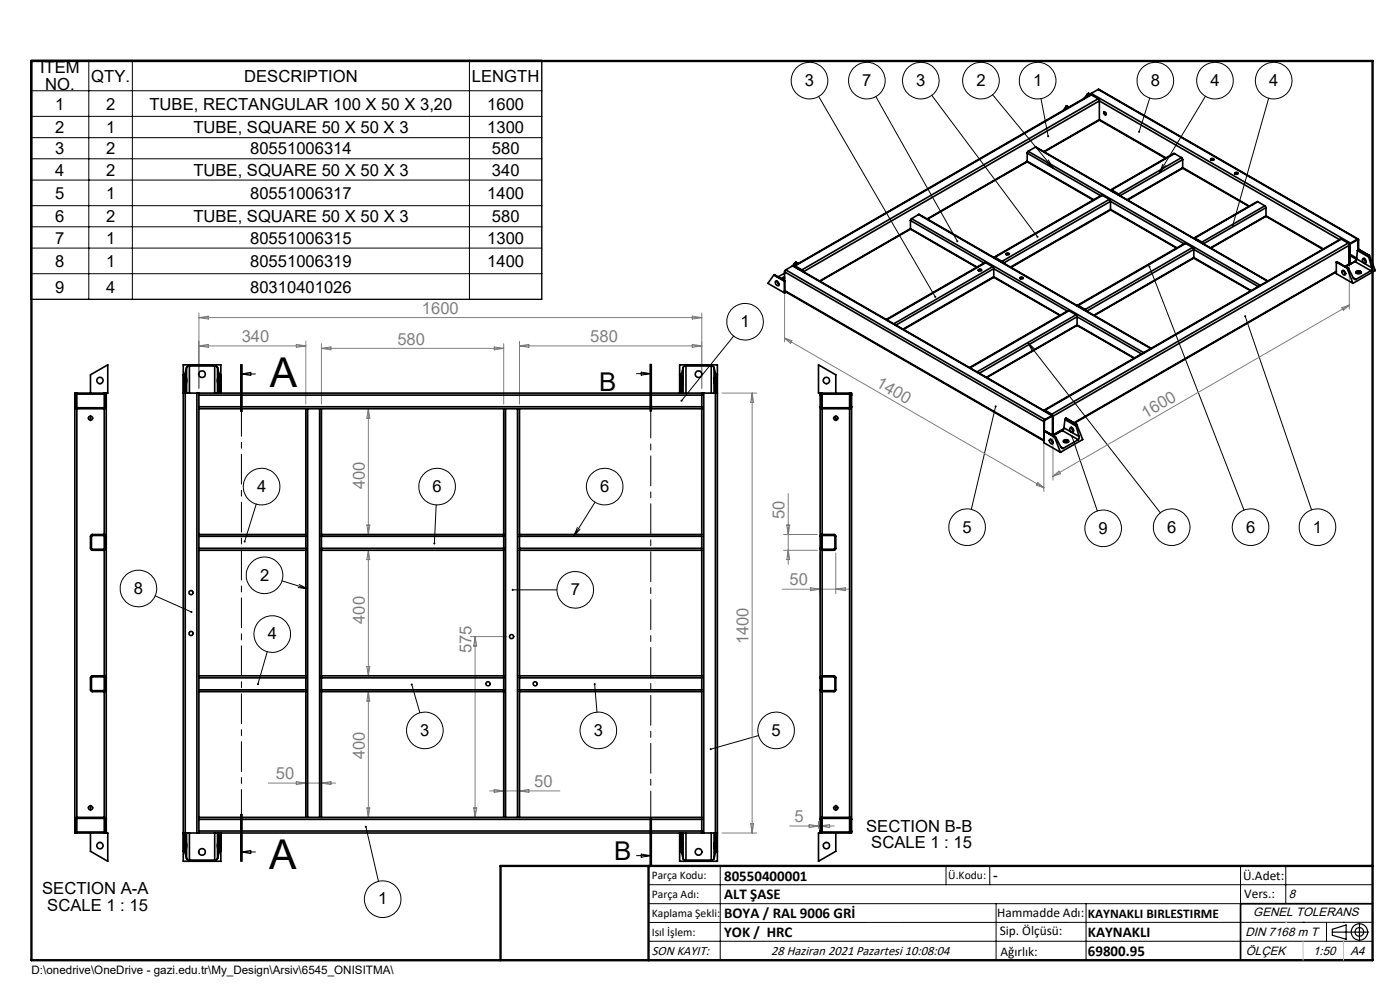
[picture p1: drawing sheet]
<svg xmlns="http://www.w3.org/2000/svg" width="297mm" height="210mm" viewBox="0 0 297 210" stroke-linecap="round" stroke-linejoin="round" font-family="sans-serif">
<g fill="none" stroke="#000" stroke-width=".21">
<path d="M6.5 12.8h108.4v50.7h-108.4zM6.5 19.3h108.4M18.8 12.8v50.7M28.1 12.8v50.7M99.6 12.8v50.7M6.5 24.7h108.4M6.5 29.2h108.4M6.5 33.7h108.4M6.5 38.2h108.4M173.7 20.5l24.7 42.5M185.8 20.5l17.3 30.7M197.7 20.2l22.4 30"/>
<path d="M210.6 20.1l12.8 15.6M220.8 20.9l1.6 8M221.9 34.3l1.5 1.4M222.4 33.9l1 1.8M243.9 20.8l-2.2 7.2M246.7 34.8l-.8 1.9M247.3 35.2l-1.4 1.5M255.7 20.4l-9.8 16.3M269.1 20.8l-7.6 27M6.5 43.6h108.4M6.5 48.1h108.4M6.5 52.6h108.4"/>
<path d="M6.5 58.1h108.4M243.8 56.6l20.1 51.6M51 77.3v10M51.2 79.3h3M51.2 79.3l2-.3v.6zM51.2 77.3v10M51.4 77.3v10M135 79.3h3M136 78.9l2 .4-2 .3zM137.9 77.2v10M138.1 77.2v10M138.2 77.2v10"/>
<path d="M155.6 71.3l-11 13.7M218.1 72.7l28.1 36.1M218.1 72.7l1.4 1.4M218.1 72.7l.9 1.8M264.2 67.1l14 41.1M19.1 88.7h.3M19.2 88.5v.4M177.2 88.7h.3M177.3 88.5v.4M211.2 86.2l-5.1 21.8M227.4 92.6l5.4 15.8M54.4 106.9l-2.5 8"/>
<path d="M92.5 107.1l-.4 8.2M122.5 111.9l-.8 1.9M123 112.2l-1.3 1.6M126.2 106.5l-4.5 7.3M32.9 126.4l7.7 3.4M56.7 138.2l-2 6.9M59.8 123.2l5.5 1.7M63.3 124.6l2 .3M63.5 124l1.8 .9M108.8 125.1h9.3M87.3 145.2l1.8 6M126.2 145.1l.4 6"/>
<path d="M160.9 156l-10.1 2.9M19.1 171.4h.3M19.2 171.2v.3M51 172.7v10M51.2 172.7v10M51.4 172.7v10zM77.6 175.4l2.7 11.6M137.9 173.5v10M138.1 173.5v10M138.2 173.5v10zM177.2 171.4h.3M177.3 171.2v.3"/>
<path d="M51.2 180.7l2-.3v.7zM51.2 180.7h3M135 181.5h3M136 181.2l2 .3-2 .3zM137.6 187.7h153.6M137.6 191.7h153.6M137.6 199.7h153.6M152.8 183.7v20M200.7 183.7v4M210 183.7v4M211.3 191.7v12M230.4 191.7v12"/>
<path d="M263.2 183.7v20M272.8 183.7v8M276.4 195.6h.1M281.4 195.6v4.1M285 195.6h.1M291.2 195.6l-153.6 .1"/>
<circle cx="171.7" cy="17.1" r="3.9"/>
<circle cx="183.9" cy="17.1" r="3.9"/>
<circle cx="195.3" cy="17.1" r="3.9"/>
<circle cx="208.1" cy="17.1" r="3.9"/>
<circle cx="220.1" cy="17.1" r="3.9"/>
<circle cx="245.1" cy="17.1" r="3.9"/>
<circle cx="257.7" cy="17.1" r="3.9"/>
<circle cx="270.2" cy="17.1" r="3.9"/>
<circle cx="158.1" cy="68.3" r="3.9"/>
<circle cx="55.5" cy="103.2" r="3.9"/>
<circle cx="92.7" cy="103.2" r="3.9"/>
<circle cx="128.3" cy="103.2" r="3.9"/>
<circle cx="205.2" cy="111.8" r="3.9"/>
<circle cx="234" cy="112.1" r="3.9"/>
<circle cx="248.6" cy="111.8" r="3.9"/>
<circle cx="265.3" cy="111.8" r="3.9"/>
<circle cx="279.5" cy="111.8" r="3.9"/>
<circle cx="29.4" cy="124.8" r="3.9"/>
<circle cx="56.1" cy="122" r="3.9"/>
<circle cx="57.8" cy="134.5" r="3.9"/>
<circle cx="122" cy="125.1" r="3.9"/>
<circle cx="90.1" cy="154.9" r="3.9"/>
<circle cx="126.9" cy="154.9" r="3.9"/>
<circle cx="164.7" cy="154.9" r="3.9"/>
<circle cx="81.2" cy="190.7" r="3.9"/>
</g>
<g fill="none" stroke="#000" stroke-width=".25">
<path d="M282.6 197.7h7.8M282.6 197.1l3-.9v3l-3-.8zM288.4 195.8v3.8M106.2 203.7h185"/>
<circle cx="288.4" cy="197.7" r="1.74"/>
<circle cx="288.4" cy="197.7" r=".93"/>
</g>
<g fill="none" stroke="#000" stroke-width=".21" stroke-dasharray="15.2 1.3 1.3 1.3">
<path d="M18.9 88.7h-.3M19.2 88.4v-.3M19.2 89v.3M19.6 88.7h.2M177 88.7h-.3M177.3 88.4v-.3M177.3 89v.3M177.7 88.7h.2M18.9 171.4h-.3M19.2 171v-.2M19.2 171.7v.3M19.6 171.4h.2"/>
<path d="M177 171.4h-.3M177.3 171v-.2M177.3 171.7v.3M177.7 171.4h.2"/>
</g>
<path d="M138.1 77.2v106.3" fill="none" stroke="#000" stroke-width=".21" stroke-dasharray="6.3 1.3 1.3 1.3" stroke-dashoffset=".9"/>
<path d="M51.2 77.3v105.4" fill="none" stroke="#000" stroke-width=".21" stroke-dasharray="6.3 1.3 1.3 1.3" stroke-dashoffset="1.3"/>
<g fill="none" stroke="#808080" stroke-width=".21">
<path d="M286.2 52.8v12.7M42.2 73.4h22.7M42.2 66.4v16M42.2 73.4l2-.3v.6zM42.2 67.4l2-.3v.6zM42.2 67.4h106.7M62.9 73.1l2 .3-2 .3zM64.9 72.4v13.3M68.2 73.9l2-.3v.6zM68.2 72.9v12.8M68.2 73.9h38.7M104.8 73.6l2.1 .3-2.1 .3z"/>
<path d="M106.9 72.9v12.8M110.2 73.4l2-.3v.6zM110.2 72.4v13.3M110.2 73.4h38.7M146.9 67.1l2 .3-2 .3zM146.9 73.1l2 .3-2 .3zM148.9 66.4v16M166.4 62.5v10M166.4 71.7l55 31.8M166.4 71.7l1.6 .5-.3 .6zM284.7 65.3l1.5-.6-1.2 1.1zM286.2 64.7l-62.8 36.3"/>
<path d="M78.1 86.7v26.7M78.1 86.7l.4 2h-.7zM153.2 83.4h7.3M159.6 83.4v93.3M159.6 83.4l.3 2h-.7zM221.4 94.2v10.1M223.4 89.1v12.7M77.8 111.4h.7l-.4 2zM78.1 116.7l.4 2h-.7zM78.1 116.7v26.7M166.2 116.7h7.2M166.2 113.4h7.2"/>
<path d="M166.9 111.4h.6l-.3 2zM167.2 104.7v15M167.2 116.7l.3 2h-.6zM174 117.3v8.7M177.3 117.3v8.7M220.2 102.4l1.2 1.1-1.5-.6zM223.4 101l1.2-1.1 .4 .6zM99.8 135h7.7M100.8 135v38.4M100.8 135l.3 2h-.6zM165.9 125h14.4M172 124.7l2 .3-2 .3z"/>
<path d="M177.3 125l2-.3v.6zM77.8 141.4h.7l-.4 2zM78.1 146.7v26.7M78.1 146.7l.4 2h-.7zM56.9 166.1h14.3M62.9 165.8l2 .3-2 .3zM68.2 166.1l2-.3v.6zM77.8 171.4h.7l-.4 2zM100.5 171.4h.6l-.3 2zM103.9 167.8h14.9M104.8 167.5l2.1 .3-2.1 .3zM110.2 167.8l2-.3v.6z"/>
<path d="M153.2 176.7h7.3M159.2 174.7h.7l-.3 2zM167.5 175.2h9.5M171.7 174.9l1.9 .3-1.9 .4zM173.6 174.2v1.5M174 175.2l2-.3v.7z"/>
</g>
<g fill="none" stroke="#000" stroke-width=".35">
<path d="M230.9 19.8l-.3 .2M230.9 19.8l.4 .2zM231.5 19.8l-.2 .3M231.5 19.8l55 31.8M233 19l55.1 31.7M233 19l55 31.7M233 19l-1.5 .8M217.9 34.2l14 8.2M217.9 34.3l-21.1 12.2M217.9 32.5v1.7M217.9 34.2l-21.2 12.3M217.9 32.5l15.6 9"/>
<path d="M217.9 34.2l14.1 8.2M218.1 32.1l-.2 .4M218.1 32.1l49.3 28.4M219.6 31.2l49.4 28.4M219.6 31.2l-1.5 .9M219.6 31.2l49.3 28.4M226.2 22.5l-.6 .9M226.2 22.5l.5 .3M226.2 22.5h.1M226.3 22.5l.5 .2M226.3 22.5l.4 .2M230.6 20l-.7 .9"/>
<path d="M230.6 20l.4 .3M231.5 20.1h-.2l-62.8 36.3M231.5 20.1l-62.8 36.3M231.5 20.1l1.5 .8M233 20.9l.2 .5M233 20.9l-62.9 36.3M233.2 25.5l14.1 8.1M233.2 25.4v.1l-11.7 6.7M233.2 21.4v4M233.2 21.4l51 29.4M233.2 25.4l14.2 8.1M233.2 21.4l-62.7 36.2"/>
<path d="M233.2 25.4l-11.8 6.8M234.2 23.8a.36 .36 0 0 1 .4 .2 .36 .36 0 0 1-.1 .4l-.3-.3zM234.3 23.7v.1M234.3 23.8l.1 .3 .2 .2M234.3 23.8l.3 .3M234.5 24.3h.1M249.2 32.6h-.2l-13.3 7.7M249.2 32.6l-13.4 7.7M249.2 32.6l1.4 .8M250.6 33.4l.3 .5M250.6 33.4l-13.3 7.8M250.9 35.7l14 8.1"/>
<path d="M250.9 35.6l-11.7 6.8M250.9 33.9v1.7M250.9 35.6l14.1 8.1M250.9 33.9l-13.3 7.6M250.9 35.6l-11.8 6.8M256.8 33.9l.2-.1 .5 .1M256.9 33.6h.2a.27 .27 0 0 1 .3 0 .27 .27 0 0 1 0 .4 .27 .27 0 0 1-.3 0l-.3-.1zM261.9 36.8l.3-.1 .4 .1M262 36.6l.2-.1a.28 .28 0 0 1 .4 .1 .28 .28 0 0 1 0 .3 .28 .28 0 0 1-.4 .1l-.3-.2zM164.1 58.3l-1.2 1.8 3.5 2.1M164.1 58.3l2.3 1.3M164.2 58.3l2.2 1.2"/>
<path d="M164.2 58.3h-.1M164.2 58.3l2.2 1.3M164.5 59.6a.58 .58 0 0 1 .6 .4 .58 .58 0 0 1-.1 .6l-.5-.4zM164.8 59.6l.4 .7M166.3 59.4l.1 .1M166.4 58.8l-.5 .1v.3M166.4 59.1l-.5 .2M166.4 57.7l55 31.7M166.4 57.7v4.5M166.4 58l-1.3 .7M166.7 57.2l-.3 .5M166.7 57.2l55 31.8"/>
<path d="M168.1 56.4l55.2 31.8M168.1 56.4l55 31.8M168.1 56.4l-1.4 .8M168.6 55.9l-.5 .5M168.6 55.9l.3 .2M168.6 56.5h.1M168.7 56.4h-.3M168.7 56.5l1.5 1M168.7 56.4l1.4 .8M168.7 56.5l-.1 .1M168.8 55.7l-.2 .2M168.8 55.7l.5 .2"/>
<path d="M170.1 57.2l.2 .4M193.1 48.5l14.1 8.2M193.1 48.6l-19.1 11M193.1 48.5l-19.2 11.1M193.1 46.8v1.7M193.1 46.8l15.7 9M193.1 48.5l14.2 8.1M193.4 46.4l-.3 .4M193.4 46.4l49.2 28.4M194.9 45.5l49.3 28.4M194.9 45.5l-1.5 .9M194.9 45.5l49.2 28.4"/>
<path d="M207.5 57.2l.5-.1a.22 .22 0 0 1 .2 .3 .22 .22 0 0 1-.3 .1l-.3-.1zM207.5 57.4l.3-.2 .4 .2M209.1 55.7h-.2l-20.9 12.1M209.1 55.7l1.5 .9M209.1 55.7l-21 12.1M210.6 56.6l.2 .4M210.6 56.6l-21 12.1M210.8 58.8l14.1 8.1M210.8 58.7l-.1 .2-19 11M210.8 57v1.7M210.8 57l15.6 9M210.8 58.7l14.1 8.2"/>
<path d="M210.8 57l-20.7 12M210.8 58.7l-19.2 11.1M211 54.7h.1M211.1 54.6h-.2M211.1 54.6l1.4 .8M211.1 54.7l1.4 .9M211.1 54.7h-.1M212.5 55.4l.3 .3M212.5 55.6h.1M213.4 53.8l.3-.1a.28 .28 0 0 1 .4 0 .28 .28 0 0 1-.1 .4 .28 .28 0 0 1-.4 0zM213.4 53.9l.4-.1 .3 .1M216.4 59l.3-.1 .4 .1"/>
<path d="M216.4 58.9l.2-.1a.29 .29 0 0 1 .4 0 .29 .29 0 0 1-.1 .4 .29 .29 0 0 1-.4 0l-.1-.2zM233.9 41.4h-.2l-22.8 13.2M233.9 41.4l-22.8 13.2M233.9 41.4l1.4 .9M235.3 42.3l.3 .4M235.3 42.3l-22.8 13.1M235.5 44.5l14.1 8.1M235.6 44.4l-.1 .2-21 12.1M235.6 42.7v1.7M235.6 42.7l15.6 9M235.6 44.4l14.1 8.2M235.6 42.7l-22.7 13.1"/>
<path d="M235.6 44.4l-21.2 12.2M235.7 40.4h.1M235.8 40.3h-.2M235.8 40.3l1.5 .9M235.8 40.4l1.5 .9M235.8 40.4v.1M237.3 41.3h.1M237.3 41.2l.2 .2M251.5 51.6h-.1l-22.8 13.2M251.5 51.6l-22.8 13.2M251.5 51.6l1.5 .9M253 52.5l.3 .4"/>
<path d="M253 52.5l-22.8 13.1M253.2 54.7l12.1 7M253.3 54.6l-21.1 12.3M253.3 54.6l-21.2 12.3M253.3 52.9v1.7M253.3 52.9l13.6 7.9M253.3 54.6l12.1 7.1M253.3 52.9l-22.7 13.1M253.4 50.6l.1 .1M253.5 50.5h-.2M253.5 50.7h.1M253.5 50.5l1.5 .9"/>
<path d="M253.5 50.7l1.5 .8M255 51.5h.1M255 51.4l.2 .2M255 51.5l.1 .1M266.8 42.8l-13.5 7.7M266.8 42.8l-13.3 7.7M266.8 42.8l1.5 .9M268.3 43.7l.3 .4M268.3 43.7l-13.3 7.7M268.6 45.8l-11.7 6.8M268.6 45.9l12 7M268.6 45.8l-11.8 6.8"/>
<path d="M268.6 44.1v1.7M268.6 45.8l12.1 7M268.6 44.1l-13.3 7.6M283.5 57.7l-55.5 32M283.5 55.6v2.5l3.5 2M283.5 55.6l2.3 1.3M283.5 57.6l-55.6 32.1M283.6 55.6l2.4 1.3M283.6 55.6l2.2 1.3M283.6 55.6h-.1M284.6 50.7l-63.1 36.3M284.6 50.7l-62.9 36.3"/>
<path d="M284.6 50.7l1.4 .9M284.8 57.4a.65 .65 0 0 1 .5 .9 .67 .67 0 0 1-.5-.9zM285 57.4l.5 .6M285.3 57.9l.2 .1M285.8 56.9l1.2 3.2M285.8 56.9l.3 .1 1.1 2.1 .5 .2M285.8 56.9h.1M286 51.6l.2 .4M286 51.6l-62.9 36.3M286.2 56l-.8 .5M286.2 56l.1 .1h-.1M286.2 52l-62.8 36.3"/>
<path d="M286.2 52v4M286.2 56l-.9 .5M286.4 55.9l.1 .1M286.4 53.9l1.4 .8M286.4 54.2l1.4 .8M286.5 51.6l-.3 .4M287.1 58.9l.6 .4M287.4 55.5l-1.9 1.1M287.4 55.5l3.4 1.9M287.6 55.3l-1.1 .7M287.7 57.6a.62 .62 0 0 1 1 .2 .57 .57 0 0 1-.6 .3 .57 .57 0 0 1-.4-.5zM287.7 57.9l.4-.2 .6 .2"/>
<path d="M287.8 54.9l-.4 .6M287.8 54.9l3.2 1.9M288 50.7l.2 .1v2.1M288 50.9l.1 .1M288 50.9l-1.6 .9v4.1M288 50.7l-1.5 .9M288 53.2l2.4 1.3M288 53.2l-.2 1.7M288.1 51v1.9M288.1 52.9l-.1 .3M288.1 52.9l2.3 1.3M288.1 52.9h.1"/>
<path d="M288.2 52.9l2.3 1.3M289.1 54.9a.53 .53 0 0 1 .6 .3 .53 .53 0 0 1-.2 .7l-.4-.4zM289.4 54.8l.1 .5 .3 .3M290.4 54.5l.6 2.3M290.4 54.2v.3M290.5 54.2h-.1M290.5 54.2l1.2 3.2-4.7 2.7M290.8 57.4l-3.1 1.9M291 56.8l-.2 .6M38.9 79.5h.1M38.9 79.5v3.9M39.2 79.3l-.3 .2"/>
<path d="M39.2 79.3v4.1M39.6 78l-.4 1.3M39.6 78v5.4M40.2 77.6l-.5 .2-.1 .2M40.2 77.6h5.3M40.2 77.6v5.8M45.5 77.6l.6 .4M45.5 77.6v5.8M46.1 78l.4 1.3M46.1 78v5.4M46.5 79.3l.3 .2M46.5 79.3v4.1"/>
<path d="M46.8 79.5h.1M46.8 79.5v3.9M144.2 79.5h.1M144.3 79.5v3.9M144.6 79.3l-.3 .2M144.6 79.3v4.1M144.9 78l-.3 1.3M144.9 78v5.4M145.5 77.6l-.5 .2-.1 .2M145.5 77.6h5.4M145.5 77.6v5.8M150.9 77.6l.6 .4"/>
<path d="M150.9 77.6v5.8M151.5 78l.3 1.3M151.5 78v5.4M151.8 79.3l.3 .2M151.8 79.3v101.5M152.1 79.5h.1M152.1 79.5v3.9M165.1 60.2h.1M166.8 62l-.4 .2M226.8 65.9h-.2l-20.9 12.1M226.8 65.9l1.5 .9M226.8 65.9l-21 12.1"/>
<path d="M228.3 66.8l.2 .4M228.3 66.8l-21 12.1M228.5 68.9l-19.1 11.2M228.5 69l12.1 7M228.5 67.2v1.7M228.5 67.2l13.6 7.9M228.5 68.9l12.2 7M228.5 67.2l-20.7 12M228.5 68.9l-19.2 11.1M228.7 64.9h.1M228.7 64.8h-.2M228.7 64.8l1.5 .8"/>
<path d="M228.7 64.9l1.5 .9M230.2 65.6l.2 .3M230.2 65.8l.1 .1M230.2 65.8h.1M15.9 86.3l.1 .3 .3 .1M16.3 83.4l-.3 .1-.1 .3M16.3 83.6l-.2 .1v2.7l.2 .1M16.3 83.4h-.4v93.3h.4M16.3 83.4h6.6v-6l-3.7 2.1v3.9M16.3 86.7h5.8M16.3 86.5h5.8M16.3 83.6h5.8"/>
<path d="M16.3 83.6v2.9M16.3 86.7v86.7M22.1 83.4l.4 .2v.2M22.1 83.6l.2 .2v2.5l-.2 .2M22.1 83.6v2.9M22.1 86.7v26.7M22.5 86.3l-.1 .3-.3 .1M22.5 83.4v93.3M38.9 83.4h.4M39.3 83.4h2.5M39.3 83.4v93.3M39.4 80.1l.2 .4-.1 .9z"/>
<path d="M41.8 83.4h.4M41.8 83.4v93.3M42.2 83.4v.4M42.2 86.3v.4M42.2 83.4h106.7M42.2 83.8h106.7M42.2 86.3h106.7M42.2 83.8v2.5M42.2 86.7v86.7M42.2 86.7h106.7M46.2 80v1.4zM46.8 83.4v-6h-7.9v105.3h7.9v-6"/>
<path d="M64.9 86.7v26.7M65.3 86.7v86.7M67.8 86.7v86.7M68.2 86.7v26.7M106.9 86.7v26.7M107.2 86.7v86.7M109.8 86.7v86.7M110.2 86.7v26.7M144.2 83.4v-6h8v105.3h-8v-6M144.8 80.1l.1 .4-.1 .9zM148.9 83.4v.4M148.9 86.3v.4"/>
<path d="M148.9 83.4h.4M148.9 83.8v2.5M148.9 86.7v86.7M149.3 83.4h2.9M149.3 83.4v93.3M151.6 80v1.4zM174 86.3l.1 .3 .3 .1M174 83.4v93.3M174.4 83.4l-.3 .1-.1 .3M174.4 83.6l-.2 .1v2.7l.2 .1M174.4 86.7h5.8M174.4 86.5h5.8"/>
<path d="M174.4 83.6h5.8M174.4 83.6v2.9M174.4 86.7v26.7M177.3 83.4v-3.9l-3.7-2.1v6h6.6M180.2 83.4l.3 .1 .2 .3M180.2 83.6l.2 .2v2.5l-.2 .2M180.2 83.4h.5v93.3h-.5M180.2 83.6v2.9M180.2 86.7v86.7M180.7 86.3l-.2 .3-.3 .1M221.4 93.4l-55-31.8 .1 .2 54.9 31.7M221.4 89.4v4.5l3.6 2"/>
<path d="M221.5 91.4l2.4 1.3M221.5 91.4l2.2 1.3M221.5 91.4l2.3 1.3M221.7 87.2h.1M221.7 87l-.3 .1M221.7 87.2l1.5 .9M221.7 89l-.3 .4M221.7 87l1.4 .9M222.7 93.2a.56 .56 0 0 1 .6 .3 .56 .56 0 0 1-.2 .7l-.4-.4zM223 93.2l.4 .7M223.1 87.9l.3 .4M223.1 88.2l.3 .1"/>
<path d="M223.1 88.3l-1.5 .9-.1 2.2M223.1 88.3l.2 .1M223.1 88.2l-1.4 .8M223.2 93.7l.2 .1M223.3 88.4v3.9l-1.8-1M223.4 88.3v3.9M223.7 92.7l1.3 3.2M223.8 92.7l.2 .1 1.1 2.1 .3 .2h.2M223.8 92.7h-.1M225 94.7l.6 .4M225.4 91.3l-2 1.1M225.4 91.3l3.3 2"/>
<path d="M225.6 91.1l-2.2 1.3v-.2M225.6 93.4a.61 .61 0 0 1 .7-.2 .61 .61 0 0 1 .4 .5 .69 .69 0 0 1-1.1-.2zM225.6 93.8l.3-.2 .8 .2M225.7 90.9l-2.3 1.3M225.7 90.8l-.3 .5M225.7 90.8l3.2 1.8M225.9 89l2.4 1.4M225.9 89l-.2 1.8M226.1 88.7l-.2 .3M226.1 88.7l2.3 1.3M227 90.7a.5 .5 0 0 1 .7 .3 .5 .5 0 0 1-.3 .7l-.4-.5zM227.3 90.7l.2 .5 .3 .2"/>
<path d="M228.3 90.4l.6 2.2M228.4 90l-.1 .4M228.4 90h.1M228.4 90l1.3 3.2-4.7 2.7M228.7 93.3l-3.1 1.8M228.9 92.6l.1 .3-.3 .4M22.1 113.4h-2.6l-.3 .4v2.5l.2 .4h2.7M22.1 113.4h.3l.1 .4M22.1 113.6l.2 .1v2.7l-.2 .1M22.1 113.6l-2.7 .1 .1 2.8h2.6M22.1 113.6v2.9M22.1 116.7v26.7"/>
<path d="M22.5 116.3l-.1 .4h-.3M42.2 113.8h22.7M42.2 113.4h22.7M42.2 116.3h22.7M42.2 116.7h22.7M64.9 113.4v.4M64.9 116.3v.4M64.9 113.8v2.5M64.9 116.7v26.7M68.2 113.4v.4M68.2 116.3v.4M68.2 113.8v2.5"/>
<path d="M68.2 116.7v26.7M68.2 113.8h38.7M68.2 113.4h38.7M68.2 116.3h38.7M68.2 116.7h38.7M106.9 113.4v.4M106.9 116.3v.4M106.9 113.8v2.5M106.9 116.7v26.7M110.2 113.4v.4M110.2 116.3v.4M110.2 113.8v2.5"/>
<path d="M110.2 116.7v26.7M110.2 113.8h38.7M110.2 113.4h38.7M110.2 116.3h38.7M110.2 116.7h38.7M174 113.8l.3-.4h2.7l.3 .3v2.7l-.2 .3h-2.7l-.3-.1-.1-.3M174.2 113.6h2.9v2.8l-2.8 .1zM174.4 113.6v2.9M174.4 116.7v26.7M22.1 143.4h-2.5h-.2l-.2 .4 .1 2.7 .2 .2h2.6M22.1 143.4h.3l.1 .4M22.1 143.6l.2 .1v2.7l-.2 .1"/>
<path d="M22.1 143.6h-2.5l-.2 .1v2.7l2.7 .1M22.1 143.6v2.9M22.1 146.7v26.7M22.5 146.3l-.1 .3-.3 .1M42.2 143.8h22.7M42.2 143.4h22.7M42.2 146.3h22.7M42.2 146.7h22.7M64.9 143.4v.4M64.9 146.3v.4M64.9 143.8v2.5M64.9 146.7v26.7"/>
<path d="M68.2 143.4v.4M68.2 146.3v.4M68.2 143.8v2.5M68.2 146.7v26.7M68.2 143.8h38.7M68.2 143.4h38.7M68.2 146.3h38.7M68.2 146.7h38.7M106.9 143.4v.4M106.9 146.3v.4M106.9 143.8v2.5M106.9 146.7v26.7"/>
<path d="M110.2 143.4v.4M110.2 146.3v.4M110.2 143.8v2.5M110.2 146.7v26.7M110.2 143.8h38.7M110.2 143.4h38.7M110.2 146.3h38.7M110.2 146.7h38.7M174 143.8l.1-.3 .3-.1h2.5l.4 .3-.1 2.9-2.9 .1-.3-.4M174.3 143.6l2.8 .1v2.8l-2.9-.1zM174.4 143.6v2.9M174.4 146.7v26.7"/>
<path d="M15.9 176.3l.1 .3 .3 .1M16.3 173.4l-.3 .1-.1 .3M16.3 173.6l-.2 .1v2.7l.2 .1M16.3 176.7h6.6v6l-3.7-2.1v-3.9M16.3 173.4h5.8M16.3 176.5h5.8M16.3 173.6h5.8M16.3 173.6v2.9M22.1 173.4l.4 .2v.2M22.1 173.6l.2 .2v2.5l-.2 .2M22.1 173.6v2.9M22.5 176.3v.2l-.4 .2"/>
<path d="M38.9 176.7h.4M38.9 176.7v3.9M39.2 176.7v4.1M39.3 176.7h2.5M39.4 178.7l.2 .4-.1 .9zM39.6 176.7v5.4M40.2 176.7v5.7M41.8 176.7h.4M42.2 173.4v.4M42.2 176.3v.4M42.2 173.8v2.5M42.2 176.7h106.7"/>
<path d="M42.2 173.8h106.7M42.2 173.4h106.7M42.2 176.3h106.7M45.5 176.7v5.7M46.1 176.7v5.4M46.2 178.7v1.3zM46.5 176.7v4.1M46.8 176.7v3.9M144.3 176.7v3.9M144.6 176.7v4.1M144.8 178.7l.1 .4-.1 .9zM144.9 176.7v5.4"/>
<path d="M145.5 176.7v5.7M148.9 176.7h.4M148.9 173.4v.4M148.9 176.3v.4M148.9 173.8v2.5M149.3 176.7h2.9M150.9 176.7v5.7M151.5 176.7v5.4M151.6 178.7v1.3zM152.1 176.7v3.9M174 176.3l.1 .3 .3 .1M174.4 173.4l-.3 .1-.1 .3"/>
<path d="M174.4 173.6l-.2 .1v2.7l.2 .1M174.4 173.4h5.8M174.4 176.5h5.8M174.4 173.6h5.8M174.4 173.6v2.9M177.3 176.7v3.9l-3.7 2.1v-6h6.6M180.2 173.4l.3 .1 .2 .3M180.2 173.6l.2 .2v2.5l-.2 .2M180.2 173.6v2.9M180.7 176.3l-.1 .2-.4 .2M38.9 180.6h.1M38.9 180.6l.3 .2"/>
<path d="M39.2 180.8l.4 1.3M39.6 182.1l.1 .2 .5 .1M40.2 182.4h5.3M46.1 182.1l-.6 .3M46.5 180.8l-.4 1.3M46.8 180.6l-.3 .2M46.8 180.6h.1M144.2 180.6h.1M144.3 180.6l.3 .2M144.6 180.8l.3 1.3M144.9 182.1l.1 .2 .5 .1M145.5 182.4h5.4"/>
<path d="M151.5 182.1l-.6 .3M151.8 180.8l-.3 1.3M152.1 180.6l-.3 .2M152.1 180.6h.1M291.2 191.7h-28v12"/>
<circle cx="42.9" cy="79.4" r=".71"/>
<circle cx="148.2" cy="79.4" r=".71"/>
<circle cx="19.2" cy="88.7" r=".43"/>
<circle cx="21.2" cy="80.7" r=".66"/>
<circle cx="175.3" cy="80.7" r=".67"/>
<circle cx="177.3" cy="88.7" r=".43"/>
<circle cx="40.5" cy="134.4" r=".43"/>
<circle cx="40.5" cy="125.7" r=".43"/>
<circle cx="108.5" cy="135.1" r=".44"/>
<circle cx="103.5" cy="145" r=".44"/>
<circle cx="113.5" cy="145" r=".43"/>
<circle cx="19.2" cy="171.4" r=".43"/>
<circle cx="21.2" cy="179.4" r=".66"/>
<circle cx="175.3" cy="179.4" r=".67"/>
<circle cx="177.3" cy="171.4" r=".43"/>
<circle cx="42.9" cy="180.7" r=".7"/>
<circle cx="148.2" cy="180.7" r=".7"/>
</g>
<path d="M6.7 12.9h284.5v190.8h-284.5zM137.6 183.7v20M291.2 183.7h-185v20" fill="none" stroke="#000" stroke-width=".5"/>
<path d="M276.4 199.7v4M285 199.7v4" fill="none" stroke="#c0c0c0" stroke-width=".21"/>
<path d="M272.8 195.6h.1" fill="none" stroke="#c0c0c0" stroke-width=".25"/>
<path d="M222.3 28.7a.21 .21 0 0 0-.2 .3 .21 .21 0 0 0 .3 .1v-.2v.2h.1a.23 .23 0 0 0 .1-.3 .23 .23 0 0 0-.3-.1zM241.5 27.8l.1 .4 .1-.2-.1 .2 .3-.2a.22 .22 0 0 0-.1-.2 .22 .22 0 0 0-.3 0zM261.3 47.7l.1 .3 .1-.2-.1 .2a.21 .21 0 0 0 .3-.3 .21 .21 0 0 0-.4 0zM202.9 51.1l.1 .3h.2l-.1-.2 .1 .2a.22 .22 0 0 0 0-.4 .22 .22 0 0 0-.3 .1zM243.7 56.4a.21 .21 0 0 0 .1 .4 .21 .21 0 0 0 .2-.2 .21 .21 0 0 0-.2-.2v.2v-.2zM211.1 86a.22 .22 0 0 0 0 .4 .22 .22 0 0 0 .3-.1 .22 .22 0 0 0-.1-.3l-.1 .2 .1-.2zM198.3 62.8a.22 .22 0 0 0-.1 .3 .22 .22 0 0 0 .3 .1l-.1-.2 .1 .2 .1-.3zM219.9 50.1a.21 .21 0 0 0 0 .3 .21 .21 0 0 0 .3 0l-.1-.2 .1 .2a.22 .22 0 0 0 .1-.3 .22 .22 0 0 0-.4 0zM264 66.9a.22 .22 0 0 0 0 .4 .22 .22 0 0 0 .4-.2 .22 .22 0 0 0-.3-.2l.1 .2zM227.2 92.4a.23 .23 0 0 0 .1 .4 .23 .23 0 0 0 .3-.2 .23 .23 0 0 0-.3-.3l.1 .3-.1-.3zM126 144.9a.23 .23 0 0 0 0 .4 .23 .23 0 0 0 .3-.1 .23 .23 0 0 0-.1-.3v.2v-.2zM87.2 145a.22 .22 0 0 0 0 .4 .22 .22 0 0 0 .4-.1 .22 .22 0 0 0-.3-.3v.2zM108.6 125l-.1 .1h.3h-.3a.22 .22 0 0 0 .4 .2 .22 .22 0 0 0 0-.3 .22 .22 0 0 0-.3 0zM92 115.1l.1 .4v-.2v.2l.3-.2a.22 .22 0 0 0-.2-.2 .22 .22 0 0 0-.2 0zM51.7 114.8l.1 .3 .1-.2 .1 .2a.21 .21 0 0 0 .1-.4 .21 .21 0 0 0-.4 .1zM54.6 144.9l-.1 .4h.2v-.2l.1 .2 .1-.1a.22 .22 0 0 0-.1-.3 .22 .22 0 0 0-.2 0zM40.4 129.6v.2a.22 .22 0 0 0 .2 .2 .22 .22 0 0 0 .2-.1l-.2-.1 .2 .1-.1-.3zM77.4 175.2a.23 .23 0 0 0 0 .4 .23 .23 0 0 0 .4-.1 .23 .23 0 0 0-.2-.3v.2v-.2zM150.6 158.7v.3l.2-.1-.2 .1a.21 .21 0 0 0 .3 .1 .21 .21 0 0 0 0-.3 .21 .21 0 0 0-.3-.1zM144.5 84.8l-.1 .2 .1 .2 .1-.2-.1 .2a.21 .21 0 0 0 .3-.2 .21 .21 0 0 0-.3-.2z" fill="#000"/>
<g fill="#000">
<path d="M19.5 113.6h2.8v2.8l-2.8 .1zM19.3 113.5l-.1 2.9 .2 .3h2.8l.3-.2v-2.8l-.2-.3h-2.8zM16.1 83.7l6.1-.1 .1 2.8-.1 .1h-6zM15.9 83.5v2.9l.3 .3h6l.3-.2v-2.8l-.2-.3h-6.1zM16.2 173.6h6l.1 .1v2.6l-.1 .2h-6zM16.1 173.4l-.2 .3v2.7l.3 .3h6.1l.2-.2v-2.8l-.3-.3zM19.4 143.7l2.9-.1v2.9h-2.8zM19.3 143.5l-.1 2.9 .2 .3h2.8l.3-.2v-2.8l-.1-.3h-2.8z" fill-rule="evenodd"/>
<path d="M174.2 143.6h2.9l-.1 2.9-2.8-.1zM174.1 143.5l-.1 .1 .1 3 .2 .1 2.9-.1 .1-.2-.1-2.9zM174.3 113.6l2.8 .1v2.8l-2.9-.1zM174.1 113.5l-.1 2.9 .2 .3 3-.1 .1-2.9-.1-.3h-2.9zM174.2 83.7l6.1-.1 .1 2.8-.1 .1h-6zM174.1 83.5l-.1 2.9 .3 .3h6l.3-.2 .1-2.8-.3-.3zM174.2 173.7l6.1-.1 .1 .1v2.6l-.1 .2h-6zM174.1 173.6l-.1 2.8 .3 .3h6.1l.2-.2 .1-2.8-.4-.3h-6z" fill-rule="evenodd"/>
</g>
<g font-size="8.7">
<text x="57.2" y="82.2">A</text>
<text x="57.1" y="184.3">A</text>
</g>
<g font-size="5.5">
<text x="127.1" y="83">B</text>
<text x="130.3" y="182.3">B</text>
</g>
<g font-size="3.5">
<text x="8.5" y="15.6">ITEM</text>
<text x="19.4" y="17.3">QTY.</text>
<text x="51.8" y="17.3">DESCRIPTION</text>
<text x="100.1" y="17.3">LENGTH</text>
<text x="9.6" y="19.1">NO.</text>
<text x="11.7" y="23.3">1</text>
<text x="22.5" y="23.3">2</text>
<text x="31.7" y="23.3">TUBE, RECTANGULAR 100 X 50 X 3,20</text>
<text x="103.4" y="23.3">1600</text>
<text x="170.8" y="18.2">3</text>
<text x="182.9" y="18.2">7</text>
<text x="194.4" y="18.2">3</text>
<text x="207.1" y="18.2">2</text>
<text x="219.2" y="18.2">1</text>
<text x="244.1" y="18.2">8</text>
<text x="256.8" y="18.2">4</text>
<text x="269.2" y="18.2">4</text>
<text x="11.7" y="28.2">2</text>
<text x="22.5" y="28.2">1</text>
<text x="41" y="28.2">TUBE, SQUARE 50 X 50 X 3</text>
<text x="103.4" y="28.2">1300</text>
<text x="11.7" y="32.7">3</text>
<text x="22.5" y="32.7">2</text>
<text x="53.1" y="32.7">80551006314</text>
<text x="104.3" y="32.7">580</text>
<text x="11.7" y="37.2">4</text>
<text x="22.5" y="37.2">2</text>
<text x="41" y="37.2">TUBE, SQUARE 50 X 50 X 3</text>
<text x="104.3" y="37.2">340</text>
<text x="11.7" y="42.2">5</text>
<text x="11.7" y="47.2">6</text>
<text x="22.5" y="42.2">1</text>
<text x="22.5" y="47.2">2</text>
<text x="41" y="47.2">TUBE, SQUARE 50 X 50 X 3</text>
<text x="53.1" y="42.2">80551006317</text>
<text x="103.4" y="42.2">1400</text>
<text x="104.3" y="47.2">580</text>
<text x="11.7" y="51.7">7</text>
<text x="22.5" y="51.7">1</text>
<text x="53.1" y="51.7">80551006315</text>
<text x="103.4" y="51.7">1300</text>
<text x="11.7" y="56.6">8</text>
<text x="22.5" y="56.6">1</text>
<text x="53.1" y="56.6">80551006319</text>
<text x="103.4" y="56.6">1400</text>
<text x="11.7" y="62.1">9</text>
<text x="22.5" y="62.1">4</text>
<text x="53.1" y="62.1">80310401026</text>
<text x="157.1" y="69.4">1</text>
<text x="54.5" y="104.3">4</text>
<text x="91.8" y="104.3">6</text>
<text x="127.3" y="104.3">6</text>
<text x="204.2" y="113">5</text>
<text x="233.1" y="113.2">9</text>
<text x="247.6" y="113">6</text>
<text x="264.3" y="113">6</text>
<text x="278.5" y="113">1</text>
<text x="28.4" y="125.9">8</text>
<text x="55.2" y="123.2">2</text>
<text x="121.1" y="126.2">7</text>
<text x="56.8" y="135.6">4</text>
<text x="89.2" y="156.1">3</text>
<text x="126" y="156.1">3</text>
<text x="163.7" y="156.1">5</text>
<text x="183.8" y="176.4">SECTION B-B</text>
<text x="184.8" y="179.9">SCALE 1 : 15</text>
<text x="9" y="189.6">SECTION A-A</text>
<text x="80.2" y="191.9">1</text>
<text x="10" y="193.2">SCALE 1 : 15</text>
</g>
<g font-size="3.5" fill="#808080">
<text x="89.5" y="66.6">1600</text>
<text x="51.3" y="72.6">340</text>
<text x="84.3" y="73.1">580</text>
<text x="125.2" y="72.6">580</text>
<text x="185.7" y="81.9" transform="rotate(30 185.7 81.9)">1400</text>
<text x="243" y="88.8" transform="rotate(-30 243 88.8)">1600</text>
<text x="77.4" y="103.8" transform="rotate(-90 77.4 103.8)">400</text>
<text x="166.4" y="110.2" transform="rotate(-90 166.4 110.2)">50</text>
<text x="167.5" y="124.2">50</text>
<text x="77.4" y="132.3" transform="rotate(-90 77.4 132.3)">400</text>
<text x="158.8" y="136.7" transform="rotate(-90 158.8 136.7)">1400</text>
<text x="100" y="138.6" transform="rotate(-90 100 138.6)">575</text>
<text x="77.4" y="161.1" transform="rotate(-90 77.4 161.1)">400</text>
<text x="58.5" y="165.3">50</text>
<text x="113.3" y="167">50</text>
<text x="168.5" y="174.4">5</text>
</g>
<g font-size="3.2">
<text x="153.6" y="186.8">80550400001</text>
<text x="153.6" y="190.8">ALT ŞASE</text>
<text x="210.7" y="186.6">-</text>
<text x="153.6" y="194.8">BOYA / RAL 9006 GRİ</text>
<text x="153.6" y="198.8">YOK / HRC</text>
<text x="230.8" y="198.7">KAYNAKLI</text>
<text x="230.8" y="202.8">69800.95</text>
</g>
<g font-size="2.8">
<text x="263.7" y="186.7">Ü.Adet:</text>
<text x="263.9" y="190.5">Vers.:</text>
<text x="211.5" y="194.5">Hammadde Adı:</text>
<text x="230.8" y="194.7">KAYNAKLI BIRLESTIRME</text>
<text x="138.3" y="202.6">SON KAYIT:</text>
<text x="163.6" y="202.6">28 Haziran 2021 Pazartesi 10:08:04</text>
<text x="212.1" y="198.4">Sip. Ölçüsü:</text>
<text x="212.2" y="202.7">Ağırlık:</text>
</g>
<g font-size="2.6">
<text x="273.4" y="190.4">8</text>
<text x="265.9" y="194.4">GENEL TOLERANS</text>
<text x="264.2" y="198.5">DIN 7168 m T</text>
<text x="264.3" y="202.6">ÖLÇEK</text>
<text x="278.5" y="202.6">1:50</text>
<text x="286.5" y="202.6">A4</text>
</g>
<g font-size="2.5">
<text x="138.3" y="186.4">Parça Kodu:</text>
<text x="138.3" y="190.5">Parça Adı:</text>
<text x="201.2" y="186.5">Ü.Kodu:</text>
<text x="138.3" y="194.5">Kaplama Şekli:</text>
<text x="138.3" y="198.6">Isıl İşlem:</text>
<text x="6.7" y="206.7">D:\onedrive\OneDrive - gazi.edu.tr\My_Design\Arsiv\6545_ONISITMA\</text>
</g>
</svg>
